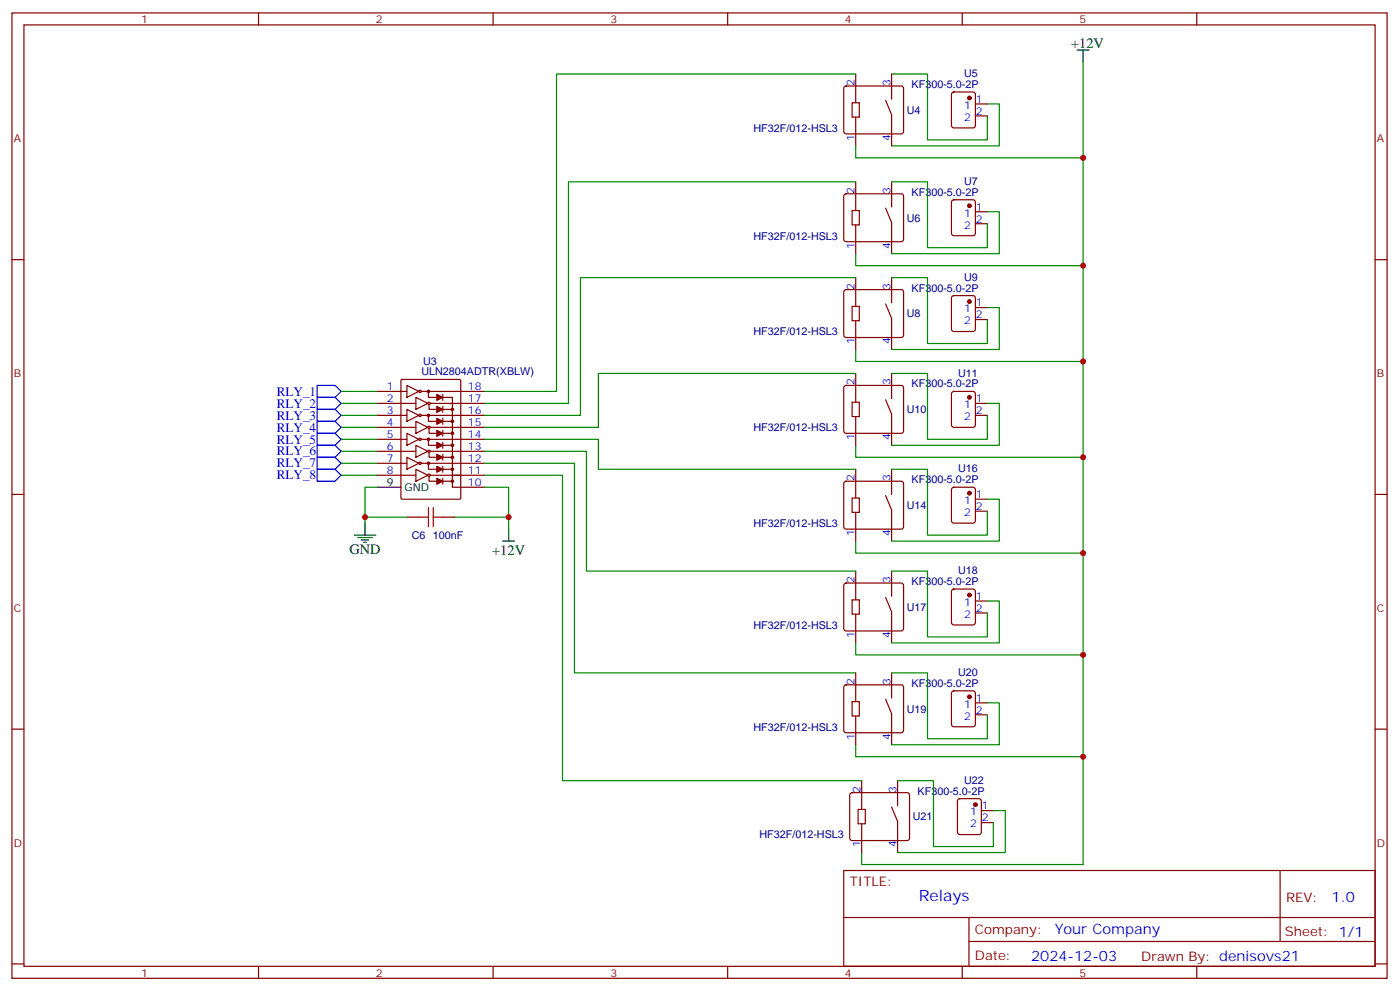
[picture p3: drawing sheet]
<svg xmlns="http://www.w3.org/2000/svg" width="413mm" height="292mm" viewBox="0 0 413 292" stroke-linecap="round" stroke-linejoin="round" font-family="sans-serif">
<g fill="none" stroke="#870000" stroke-width=".35">
<path d="M3.5 3.8h405.4v284.3h-405.4zM7.1 7.3h398.2v277.3h-398.2zM76.2 3.8v3.5M145.3 3.8v3.5M214.5 3.8v3.5M283.6 3.8v3.5M352.8 3.8v3.5M248.9 25.5l.5-.2h16.2l.5 .2 .2 .5v12.7l-.2 .5-.5 .2h-16.2l-.5-.2-.2-.5v-12.7zM251.2 30.3h2.1v4.2h-2.1zM252.2 21.8v8.5M252.2 34.5v8.5M261.1 29.6l1.7 4.2v9.2"/>
<path d="M262.8 21.8v7.4M280.7 27.3l.5-.2h5.6l.7 .4v9.5l-.4 .6-5.9 .1-.7-.5v-9.4zM287.5 30.6h3.5M287.5 34.1h3.5M248.9 57.3l.5-.2h16.2l.5 .2 .2 .5v12.7l-.2 .5-.5 .2h-16.2l-.5-.2-.2-.5v-12.7zM252.2 53.6v8.4M262.8 53.6v7.4M280.7 59l.5-.2h5.6l.7 .5v9.4l-.4 .7h-5.9l-.7-.4v-9.5zM3.5 76.5h3.6M251.2 62h2.1v4.3h-2.1zM252.2 66.3v8.4M261.1 61.3l1.7 4.2v9.2"/>
<path d="M287.5 62.4h3.5M287.5 65.9h3.5M405.3 76.5h3.6M248.9 85.5l.5-.2h16.2l.5 .2 .2 .5v12.7l-.2 .5-.5 .2h-16.2l-.5-.2-.2-.5v-12.7zM251.2 90.2h2.1v4.3h-2.1zM252.2 81.8v8.4M252.2 94.5v8.4M261.1 89.5l1.7 4.3v9.1M262.8 81.8v7.4M280.7 87.3l.5-.2h5.6l.7 .4v9.4l-.4 .7h-5.9l-.7-.4v-9.4zM287.5 90.6h3.5M287.5 94.1h3.5"/>
<path d="M111.1 118.8h11.5M111.1 115.3h8.8M118.2 111.9l.3-.1h17l.3 .1v34.8l-.2 .3h-17.1l-.3-.2zM119.9 113.5l3.6 1.8-3.6 1.8zM122.6 117.1l3.5 1.7-3.5 1.8zM124.2 115.3h18.7M126.3 115.3v1.8h2.5M126.5 119.2v1.4h2.3M126.8 118.7a.35 .35 0 0 0-.6-.1 .35 .35 0 0 0 .1 .5 .35 .35 0 0 0 .5-.3h16.1M130.5 117.1h2.8v26.4h9.6M130.5 116.2v1.7M130.5 119.7v1.8"/>
<path d="M248.9 113.7l.5-.2h16.2l.5 .2 .2 .5v12.7l-.2 .5-.5 .2h-16.2l-.5-.2-.2-.5v-12.7zM251.2 118.5h2.1v4.2h-2.1zM252.2 110v8.5M261.1 117.8l1.7 4.2v9.2M262.8 110v7.4M280.7 115.5l.5-.2h5.6l.7 .4v9.5l-.4 .6-5.9 .1-.7-.5v-9.4zM287.5 118.8h3.5M111.1 140h11.5M111.1 132.9h11.5M111.1 125.9h7.1M111.1 136.5h8.8M111.1 129.4h8.8"/>
<path d="M111.1 122.3h8.8M118.4 125.9h4.2M119.9 134.7l3.6 1.8-3.6 1.7zM119.9 127.6l3.6 1.8-3.6 1.8zM119.9 120.6l3.6 1.7-3.6 1.8zM122.6 138.2l3.5 1.8-3.5 1.7zM122.6 131.2l3.5 1.7-3.5 1.8zM122.6 124.1l3.5 1.8-3.5 1.7zM124.2 136.5h18.7M124.2 129.4h18.7M124.2 122.3h18.7M126.3 136.5v1.7h2.5"/>
<path d="M126.3 129.4v1.8h2.5M126.3 122.3v1.8h2.5M126.5 133.3v1.4h2.4M126.5 126.2v1.4h2.4M126.8 139.9a.35 .35 0 0 0-.6-.2 .35 .35 0 0 0 .1 .6 .35 .35 0 0 0 .5-.3h16.1M126.8 132.8a.35 .35 0 0 0-.6-.1 .35 .35 0 0 0 .1 .5 .35 .35 0 0 0 .5-.3h16.1M126.8 125.7a.35 .35 0 0 0-.6-.1 .35 .35 0 0 0 .1 .6 .35 .35 0 0 0 .5-.3h16.1M130.5 123.2v1.8M130.5 126.8v1.7M130.5 130.3v1.7M130.5 133.8v1.8M130.5 137.3v1.8"/>
<path d="M130.5 138.2h2.8M130.5 134.7h2.8M130.5 131.2h2.8M130.5 127.6h2.8M130.5 124.1h2.8M130.5 120.6h2.8M252.2 138.2v8.5M252.2 122.7v8.5M262.8 138.2v7.4M287.5 122.3h3.5M3.5 145.6h3.6M119.9 152.3h3.6"/>
<path d="M126.5 140.3v1.4h2.3M130.5 140.9v1.7M130.5 141.7h2.8M130.5 152.3h3.6M248.9 142l.5-.3h16.2l.5 .3 .2 .5v12.7l-.2 .5-.5 .2h-16.2l-.5-.3-.2-.4v-12.7zM251.2 146.7h2.1v4.2h-2.1zM252.2 150.9v8.5M261.1 146l1.7 4.2v9.2M280.7 143.7l.5-.2h5.6l.7 .4v9.5l-.4 .6-5.9 .1-.7-.5v-9.4zM287.5 147h3.5M287.5 150.6h3.5M405.3 145.6h3.6"/>
<path d="M248.9 171.9l.5-.2h16.2l.5 .2 .2 .5v12.7l-.2 .5-.5 .2h-16.2l-.5-.2-.2-.5v-12.7zM251.2 176.7h2.1v4.2h-2.1zM252.2 168.2v8.5M261.1 176l1.7 4.2v9.2M262.8 168.2v7.4M280.7 173.7l.5-.2h5.6l.7 .4v9.5l-.4 .6-5.9 .1-.7-.5v-9.4zM287.5 177h3.5M252.2 198.2v8.5M252.2 180.9v8.5M262.8 198.2v7.4M287.5 180.6h3.5M3.5 214.8h3.6"/>
<path d="M248.9 201.9l.5-.2h16.2l.5 .2 .2 .5v12.7l-.2 .5-.5 .2h-16.2l-.5-.2-.2-.5v-12.7zM251.2 206.7h2.1v4.2h-2.1zM252.2 210.9v8.5M261.1 206l1.7 4.2v9.2M280.7 203.7l.5-.2h5.6l.7 .4v9.5l-.4 .6-5.9 .1-.7-.5v-9.4zM287.5 207h3.5M287.5 210.5h3.5M405.3 214.8h3.6M250.7 233.7l.5-.2h16.2l.5 .2 .2 .5v12.7l-.2 .5-.5 .2h-16.2l-.5-.3-.2-.4v-12.7zM252.9 238.4h2.2v4.2h-2.2zM254 229.9v8.5M262.8 237.7l1.8 4.2v9.2"/>
<path d="M264.6 229.9v7.4M282.5 235.4l.4-.2h5.7l.6 .5 .1 9.4-.5 .7h-5.9l-.6-.4-.1-9.5zM289.3 238.8h3.5M248.7 256.4h156.6v28.2h-156.6zM254 242.6v8.5M289.3 242.3h3.5M377.3 256.4v20.9M248.7 270.2h156.5M285.6 277.3h119.6M285.6 270.2v14.2M3.5 283.9h3.6M76.2 284.6v3.5"/>
<path d="M145.3 284.6v3.5M214.5 284.6v3.5M283.6 284.6v3.5M352.8 284.6v3.5M405.3 283.9h3.6"/>
<circle cx="123.8" cy="115.3" r=".35"/>
<circle cx="123.8" cy="122.3" r=".35"/>
<circle cx="123.8" cy="136.5" r=".35"/>
<circle cx="123.8" cy="129.4" r=".35"/>
</g>
<g fill="#870000" stroke="#870000" stroke-width=".35">
<path d="M128.8 140.9l1.7 .8-1.7 .9z"/>
<path d="M128.8 137.3l1.7 .9-1.7 .9z"/>
<path d="M128.8 133.8l1.7 .9-1.7 .9z"/>
<path d="M128.8 130.3l1.7 .9-1.7 .8z"/>
<path d="M128.8 126.8l1.7 .8-1.7 .9z"/>
<path d="M128.8 123.2l1.7 .9-1.7 .9z"/>
<path d="M128.8 119.7l1.7 .9-1.7 .9z"/>
<path d="M128.8 116.2l1.7 .9-1.7 .8z"/>
<circle cx="133.4" cy="141.7" r=".35"/>
<circle cx="126.3" cy="115.3" r=".35"/>
<circle cx="126.3" cy="122.3" r=".35"/>
<circle cx="126.3" cy="129.4" r=".35"/>
<circle cx="126.3" cy="136.5" r=".35"/>
<circle cx="133.4" cy="138.2" r=".35"/>
<circle cx="133.4" cy="120.6" r=".35"/>
<circle cx="133.4" cy="124.1" r=".35"/>
<circle cx="133.4" cy="127.6" r=".35"/>
<circle cx="133.4" cy="131.2" r=".35"/>
<circle cx="133.4" cy="134.7" r=".35"/>
<circle cx="285.7" cy="28.9" r=".53"/>
<circle cx="285.7" cy="60.6" r=".53"/>
<circle cx="285.7" cy="88.8" r=".53"/>
<circle cx="285.7" cy="117.1" r=".53"/>
<circle cx="285.7" cy="145.3" r=".53"/>
<circle cx="285.7" cy="175.3" r=".53"/>
<circle cx="285.7" cy="205.2" r=".53"/>
<circle cx="287.5" cy="237" r=".53"/>
</g>
<path d="M317.5 14.7h3.5M319.3 14.7v3.6M104.4 157.6h6.4M105.5 158.3h4.2M106.5 159h2.2M107.2 159.7h.7M107.6 154.1v3.5M111.1 143.5h7.1M148.2 159.4h3.5M149.9 155.9v3.5" fill="none" stroke="#000" stroke-width=".35"/>
<path d="M93.5 113.5h5.3l1.7 1.8-1.7 1.8h-5.3zM93.5 117.1h5.3l1.7 1.7-1.7 1.8h-5.3zM93.5 120.6h5.3l1.7 1.7-1.7 1.8h-5.3zM93.5 124.1h5.3l1.7 1.8-1.7 1.7h-5.3zM93.5 127.6h5.3l1.7 1.8-1.7 1.8h-5.3zM93.5 131.2h5.3l1.7 1.7-1.7 1.8h-5.3zM93.5 134.7h5.3l1.7 1.8-1.7 1.7h-5.3zM93.5 138.2h5.3l1.7 1.8-1.7 1.7h-5.3z" fill="none" stroke="#00f" stroke-width=".35"/>
<g fill="none" stroke="#008700" stroke-width=".35">
<path d="M319.3 18.3v236.3h-65.3v-3.5M252.2 21.8h-88.2v93.5h-21.1M262.8 21.8h10.6v19.4h17.6v-7.1M291 30.6h3.6v12.4h-31.8M252.2 43v3.5h67.1M252.2 53.6h-84.6v65.2h-24.7M262.8 53.6h10.6v19.4h17.6v-7.1M252.2 74.7v3.5h67.1M291 62.4h3.6v12.3h-31.8M252.2 81.8h-81.1v40.5h-28.2M262.8 81.8h10.6v19.4h17.6v-7.1M291 90.6h3.6v12.3h-31.8"/>
<path d="M100.5 115.3h10.6M100.5 118.8h10.6M252.2 102.9v3.6h67.1M252.2 110h-75.8v15.9h-33.5M262.8 110h10.6v19.4h17.6v-7.1M291 118.8h3.6v12.4h-31.8M100.5 122.3h10.6M100.5 125.9h10.6M100.5 129.4h10.6M100.5 132.9h10.6M100.5 136.5h10.6M100.5 140h10.6"/>
<path d="M142.9 129.4h33.5v8.8h75.8M142.9 132.9h30v35.3h79.3M142.9 136.5h26.4v61.7h82.9M142.9 140h22.9v89.9h88.2M252.2 131.2v3.5h67.1M262.8 138.2h10.6v19.4h17.6v-7M107.6 152.3h12.3M111.1 143.5h-3.5v10.6M142.9 143.5h7v8.8h-15.8M149.9 152.3v3.6M252.2 159.4v3.5h67.1M291 147h3.6v12.4h-31.8"/>
<path d="M262.8 168.2h10.6v19.4h17.6v-7M291 177h3.6v12.4h-31.8M252.2 189.4v3.5h67.1M262.8 198.2h10.6v19.4h17.6v-7.1M252.2 219.4v3.5h67.1M291 207h3.6v12.4h-31.8M264.6 229.9h10.6v19.4h17.6v-7M292.8 238.8h3.5v12.3h-31.7"/>
</g>
<path d="M123.5 152.3h2.8M126.3 149.5v5.7M127.7 152.3h2.8M127.7 149.5v5.7" fill="none" stroke="#a10000" stroke-width=".35"/>
<g fill="#c00">
<circle cx="107.6" cy="152.3" r=".88"/>
<circle cx="319.3" cy="46.5" r=".88"/>
<circle cx="319.3" cy="78.2" r=".88"/>
<circle cx="319.3" cy="106.5" r=".88"/>
<circle cx="319.3" cy="134.7" r=".88"/>
<circle cx="319.3" cy="162.9" r=".88"/>
<circle cx="319.3" cy="192.9" r=".88"/>
<circle cx="319.3" cy="222.9" r=".88"/>
<circle cx="149.9" cy="152.3" r=".88"/>
</g>
<text font-size="4.6" fill="#00f" x="270.8" y="265.4">Relays</text>
<g font-size="4.2">
<text x="315.7" y="14">+12V</text>
<text x="103" y="163.3">GND</text>
<text x="145.1" y="163.3">+12V</text>
</g>
<g font-size="4.2" fill="#00f">
<text x="392.5" y="265.7">1.0</text>
<text x="310.9" y="275.2">Your Company</text>
<text x="304" y="283">2024-12-03</text>
</g>
<g font-size="3.9" fill="#00f">
<text x="81.6" y="116.5">RLY_1</text>
<text x="81.6" y="120.1">RLY_2</text>
<text x="81.6" y="123.6">RLY_3</text>
<text x="81.6" y="127.1">RLY_4</text>
<text x="81.6" y="130.6">RLY_5</text>
<text x="81.6" y="134.2">RLY_6</text>
<text x="81.6" y="137.7">RLY_7</text>
<text x="81.6" y="141.2">RLY_8</text>
</g>
<g font-size="3.9" fill="#800">
<text x="250.5" y="261">TITLE:</text>
<text x="379.1" y="265.7">REV:</text>
<text x="287.4" y="275.2">Company:</text>
<text x="378.7" y="275.8">Sheet: 1/1</text>
<text x="287.4" y="282.9">Date:</text>
<text x="336.4" y="282.9">Drawn By: denisovs21</text>
</g>
<g font-size="3.2" fill="#800">
<text x="41.6" y="6.8">1</text>
<text x="110.8" y="6.8">2</text>
<text x="179.9" y="6.8">3</text>
<text x="249.1" y="6.8">4</text>
<text x="318.2" y="6.8">5</text>
<text x="4.1" y="41.9">A</text>
<text x="405.9" y="41.9">A</text>
<text x="4.1" y="111.1">B</text>
<text x="405.9" y="111.1">B</text>
<text x="4.1" y="180.2">C</text>
<text x="405.9" y="180.2">C</text>
<text x="4.1" y="249.3">D</text>
<text x="405.9" y="249.3">D</text>
<text x="41.6" y="287.6">1</text>
<text x="110.8" y="287.6">2</text>
<text x="179.9" y="287.6">3</text>
<text x="249.1" y="287.6">4</text>
<text x="318.2" y="287.6">5</text>
</g>
<g font-size="3.2" fill="#000080">
<text x="284.2" y="22.7">U5</text>
<text x="268.7" y="25.9">KF300-5.0-2P</text>
<text x="267.3" y="33.5">U4</text>
<text x="222.1" y="38.8">HF32F/012-HSL3</text>
<text x="268.7" y="57.7">KF300-5.0-2P</text>
<text x="284.2" y="54.5">U7</text>
<text x="267.3" y="65.3">U6</text>
<text x="222.1" y="70.6">HF32F/012-HSL3</text>
<text x="284.2" y="82.7">U9</text>
<text x="268.7" y="85.9">KF300-5.0-2P</text>
<text x="267.3" y="93.5">U8</text>
<text x="222.1" y="98.8">HF32F/012-HSL3</text>
<text x="124.7" y="107.4">U3</text>
<text x="124.2" y="110.6">ULN2804ADTR(XBLW)</text>
<text x="282.4" y="110.9">U11</text>
<text x="268.7" y="114.1">KF300-5.0-2P</text>
<text x="267.3" y="121.7">U10</text>
<text x="222.1" y="127">HF32F/012-HSL3</text>
<text x="268.7" y="142.3">KF300-5.0-2P</text>
<text x="282.4" y="139.1">U16</text>
<text x="267.3" y="149.9">U14</text>
<text x="222.1" y="155.2">HF32F/012-HSL3</text>
<text x="121.4" y="158.8">C6</text>
<text x="127.6" y="158.8">100nF</text>
<text x="268.7" y="172.3">KF300-5.0-2P</text>
<text x="282.4" y="169.1">U18</text>
<text x="267.3" y="179.9">U17</text>
<text x="222.1" y="185.2">HF32F/012-HSL3</text>
<text x="268.7" y="202.3">KF300-5.0-2P</text>
<text x="282.4" y="199.1">U20</text>
<text x="267.3" y="209.9">U19</text>
<text x="222.1" y="215.2">HF32F/012-HSL3</text>
<text x="284.2" y="230.8">U22</text>
<text x="270.5" y="234.1">KF300-5.0-2P</text>
<text x="269.1" y="241.7">U21</text>
<text x="223.9" y="246.9">HF32F/012-HSL3</text>
</g>
<g font-size="3.2" fill="#00f">
<text x="251.9" y="25.3" transform="rotate(-90 251.9 25.3)">2</text>
<text x="262.5" y="25.3" transform="rotate(-90 262.5 25.3)">3</text>
<text x="284.2" y="32">1</text>
<text x="284.2" y="35.6">2</text>
<text x="287.7" y="30.3">1</text>
<text x="287.7" y="33.8">2</text>
<text x="251.9" y="41.5" transform="rotate(-90 251.9 41.5)">1</text>
<text x="262.5" y="41.5" transform="rotate(-90 262.5 41.5)">4</text>
<text x="251.9" y="57.1" transform="rotate(-90 251.9 57.1)">2</text>
<text x="262.5" y="57.1" transform="rotate(-90 262.5 57.1)">3</text>
<text x="284.2" y="63.8">1</text>
<text x="287.7" y="62">1</text>
<text x="287.7" y="65.5">2</text>
<text x="284.2" y="67.3">2</text>
<text x="251.9" y="73.2" transform="rotate(-90 251.9 73.2)">1</text>
<text x="262.5" y="73.2" transform="rotate(-90 262.5 73.2)">4</text>
<text x="251.9" y="85.3" transform="rotate(-90 251.9 85.3)">2</text>
<text x="262.5" y="85.3" transform="rotate(-90 262.5 85.3)">3</text>
<text x="284.2" y="92">1</text>
<text x="284.2" y="95.5">2</text>
<text x="287.7" y="90.2">1</text>
<text x="287.7" y="93.8">2</text>
<text x="251.9" y="101.4" transform="rotate(-90 251.9 101.4)">1</text>
<text x="262.5" y="101.4" transform="rotate(-90 262.5 101.4)">4</text>
<text x="251.9" y="113.5" transform="rotate(-90 251.9 113.5)">2</text>
<text x="262.5" y="113.5" transform="rotate(-90 262.5 113.5)">3</text>
<text x="114" y="118.5">2</text>
<text x="114" y="114.9">1</text>
<text x="137.9" y="118.5">17</text>
<text x="137.9" y="114.9">18</text>
<text x="287.7" y="118.5">1</text>
<text x="114" y="125.5">4</text>
<text x="114" y="122">3</text>
<text x="137.9" y="122">16</text>
<text x="137.9" y="125.5">15</text>
<text x="284.2" y="120.2">1</text>
<text x="284.2" y="123.8">2</text>
<text x="287.7" y="122">2</text>
<text x="114" y="129">5</text>
<text x="137.9" y="129">14</text>
<text x="251.9" y="129.6" transform="rotate(-90 251.9 129.6)">1</text>
<text x="262.5" y="129.6" transform="rotate(-90 262.5 129.6)">4</text>
<text x="114" y="136.1">7</text>
<text x="114" y="132.6">6</text>
<text x="137.9" y="132.6">13</text>
<text x="137.9" y="136.1">12</text>
<text x="114" y="139.6">8</text>
<text x="137.9" y="139.6">11</text>
<text x="137.9" y="143.2">10</text>
<text x="251.9" y="141.7" transform="rotate(-90 251.9 141.7)">2</text>
<text x="262.5" y="141.7" transform="rotate(-90 262.5 141.7)">3</text>
<text x="284.2" y="148.4">1</text>
<text x="287.7" y="146.7">1</text>
<text x="284.2" y="152">2</text>
<text x="287.7" y="150.2">2</text>
<text x="251.9" y="157.9" transform="rotate(-90 251.9 157.9)">1</text>
<text x="262.5" y="157.9" transform="rotate(-90 262.5 157.9)">4</text>
<text x="251.9" y="171.7" transform="rotate(-90 251.9 171.7)">2</text>
<text x="262.5" y="171.7" transform="rotate(-90 262.5 171.7)">3</text>
<text x="284.2" y="178.4">1</text>
<text x="287.7" y="176.7">1</text>
<text x="284.2" y="182">2</text>
<text x="287.7" y="180.2">2</text>
<text x="251.9" y="187.9" transform="rotate(-90 251.9 187.9)">1</text>
<text x="262.5" y="187.9" transform="rotate(-90 262.5 187.9)">4</text>
<text x="251.9" y="201.7" transform="rotate(-90 251.9 201.7)">2</text>
<text x="262.5" y="201.7" transform="rotate(-90 262.5 201.7)">3</text>
<text x="284.2" y="208.4">1</text>
<text x="287.7" y="206.7">1</text>
<text x="284.2" y="211.9">2</text>
<text x="287.7" y="210.2">2</text>
<text x="251.9" y="217.8" transform="rotate(-90 251.9 217.8)">1</text>
<text x="262.5" y="217.8" transform="rotate(-90 262.5 217.8)">4</text>
<text x="253.6" y="233.5" transform="rotate(-90 253.6 233.5)">2</text>
<text x="264.2" y="233.5" transform="rotate(-90 264.2 233.5)">3</text>
<text x="289.5" y="238.4">1</text>
<text x="286" y="240.2">1</text>
<text x="286" y="243.7">2</text>
<text x="289.5" y="241.9">2</text>
<text x="253.6" y="249.6" transform="rotate(-90 253.6 249.6)">1</text>
<text x="264.2" y="249.6" transform="rotate(-90 264.2 249.6)">4</text>
</g>
<g font-size="3.2">
<text x="114" y="143.2">9</text>
<text x="119.2" y="144.6">GND</text>
</g>
</svg>
